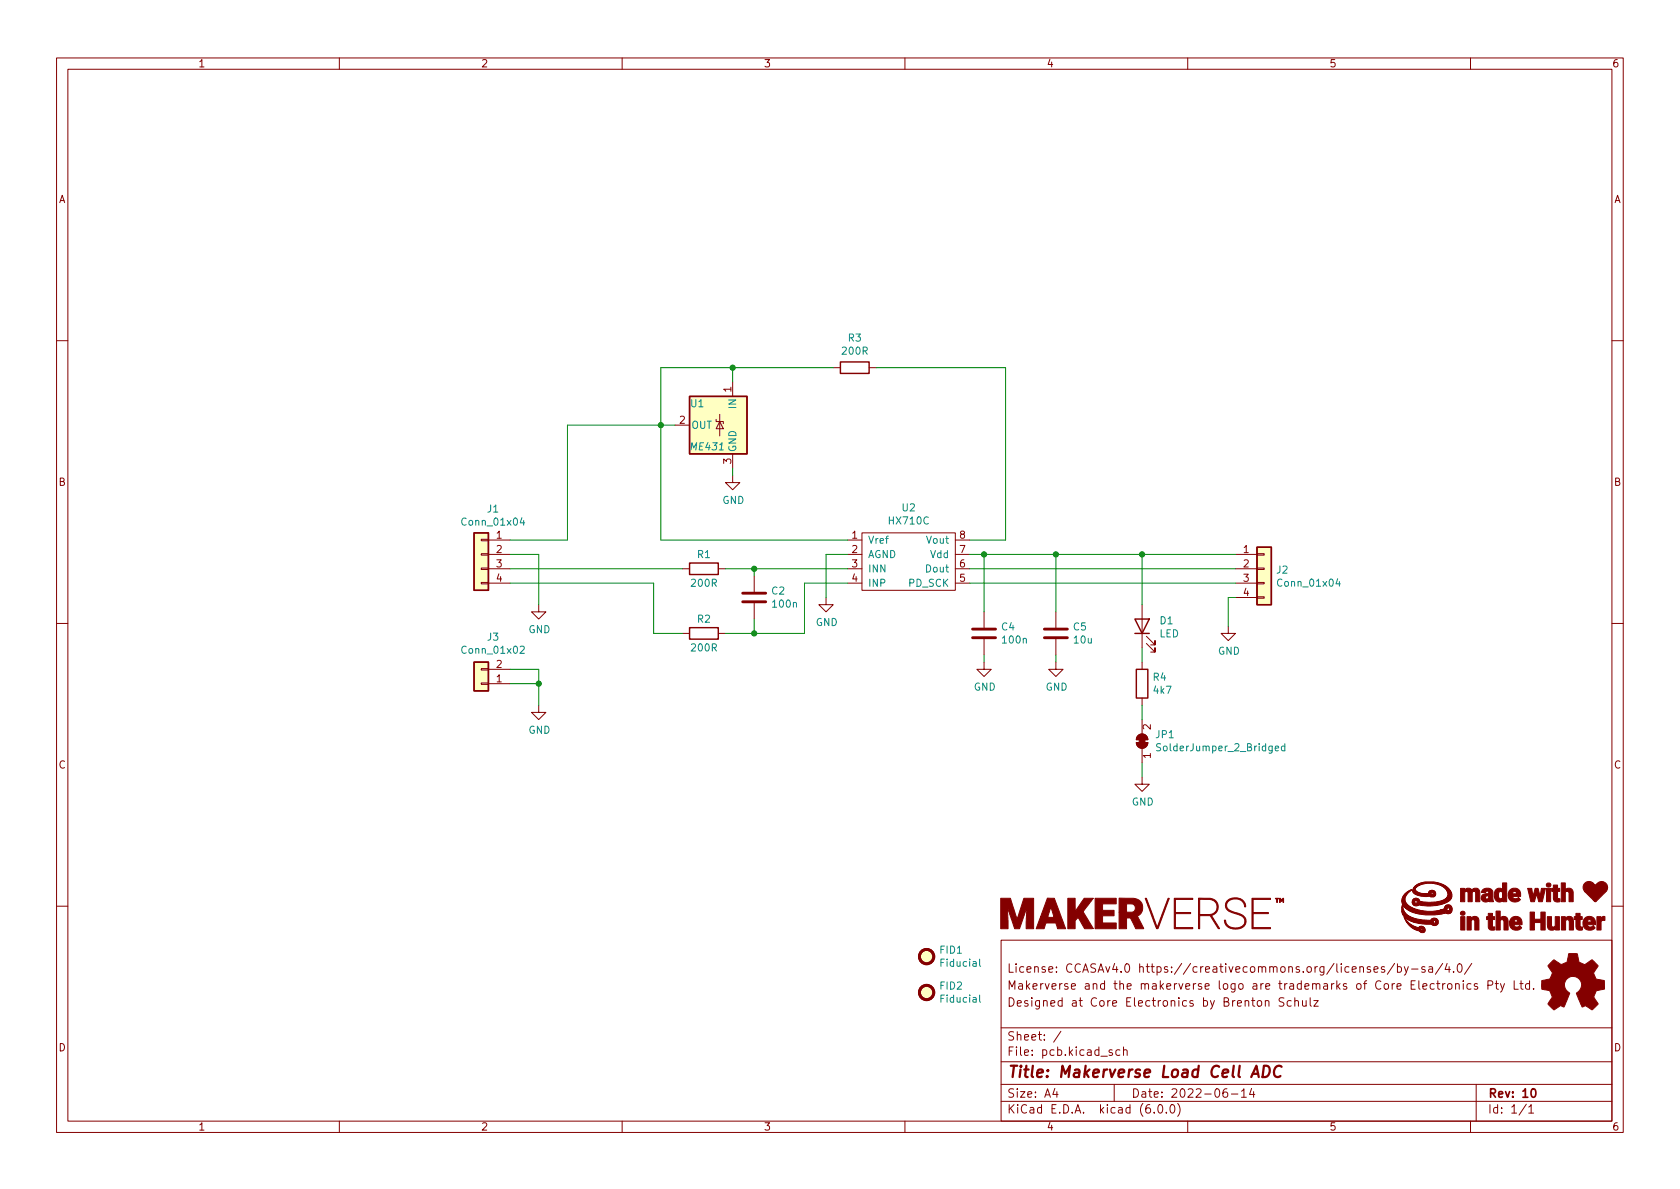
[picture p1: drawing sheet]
<svg xmlns="http://www.w3.org/2000/svg" width="297mm" height="210mm" viewBox="0 0 297 210" stroke-linecap="round" stroke-linejoin="round" font-family="sans-serif">
<g fill="none" stroke="#840000" stroke-width=".18">
<path d="M10 10.2h277v190.1h-277zM12 12.2h273v186.1h-273zM60 10.2v2M110 10.2v2M160 10.2v2M210 10.2v2M260 10.2v2M10 60.2h2M119.4 75.2h2.5M126.6 74.2v.3h1.3v.4M127.3 74.5l.6 1.3h-1.3zM127.3 73.3v3.8"/>
<path d="M129.5 67.6v2.5M147.3 65h1.3M153.7 65h1.2M285 60.2h2M85.1 97.9h1.3v.3h-1.3zM85.1 95.4h1.3v.2h-1.3zM86.4 95.5h3.8M86.4 98h3.8M129.5 84.1v1.2h1.3l-1.3 1.3-1.2-1.3h1.2M129.5 80.3v2.5M149.9 95.5h2.5M149.9 98h2.5"/>
<path d="M152.4 94.2h16.5v10.2h-16.5zM168.9 95.5h2.5M168.9 98h2.5M218.4 98h3.8M222.2 97.9h1.3v.3h-1.3zM10 110.2h2M85.1 118.2h1.3v.3h-1.3zM85.1 103h1.3v.2h-1.3zM85.1 100.5h1.3v.2h-1.3zM86.4 118.4h3.8M86.4 100.6h3.8M86.4 103.1h3.8"/>
<path d="M95.2 106.9v1.3h1.3l-1.3 1.3-1.2-1.3h1.2M120.6 100.6h1.3M120.6 112h1.3M127 100.6h1.3M127 112h1.3M133.3 101.8v2.8M133.3 106.7v2.8M146 105.7v1.2h1.3l-1.3 1.3-1.2-1.3h1.2M149.9 100.6h2.5M149.9 103.1h2.5M168.9 100.6h2.5M168.9 103.1h2.5"/>
<path d="M174 117.1v1.3h1.3l-1.3 1.2-1.3-1.2h1.3M174 108.2v2.8M174 113v2.8M186.7 117.1v1.3h1.3l-1.3 1.2-1.3-1.2h1.3M186.7 108.2v2.8M186.7 113v2.8M201.9 106.9v7.6M201.9 117.1v1.3M202.7 113.8l1.5 1.5v-.8v.8h-.7M202.7 112.5l1.5 1.5v-.7v.7h-.7M217.2 110.7v1.3h1.2l-1.2 1.3-1.3-1.3h1.3M218.4 100.6h3.8"/>
<path d="M218.4 103.1h3.8M218.4 105.7h3.8M222.2 105.5h1.3v.3h-1.3zM222.2 103h1.3v.2h-1.3zM222.2 100.5h1.3v.2h-1.3zM285 110.2h2M85.1 120.8h1.3v.2h-1.3zM86.4 120.9h3.8M95.2 124.7v1.3h1.3l-1.3 1.2-1.2-1.2h1.2M200.9 131.3h2a1.02 1.02 0 0 1-1 1 1.02 1.02 0 0 1-1-1zM201.2 130.1a1.02 1.02 0 0 1 1.1-.2 1.02 1.02 0 0 1 .6 .9h-2zM201.9 137.4v1.3h1.3l-1.3 1.2-1.2-1.2h1.2"/>
<path d="M201.9 123.4v1.3M201.9 127.2v2.6M201.9 132.3v2.6M10 160.2h2M177 166.3h108v32h-108zM223.7 177.1l.2-.2 .4 .1 .1 .9M223.7 176.9v1M227 176.5l-.6-.1-.3 .3 .2 .4 .6 .3v.4l-.2 .1h-.6M228.3 177l-.4-.1-.3 .3v.4l.1 .3h.6M228.9 177.1l.2-.2 .4 .1 .1 .9M228.9 176.4v1.5M230.3 176.9l.1 1h.3l.2-.1"/>
<path d="M230.9 176.9v1M231.6 176.4v1.3l.3 .2M232.3 176.9h.8l-.8 1h.8M242.9 171.4l.7-.1v-.3l-.5-.1-.2 .2 .1 .8h.6M244.8 171l-.4-.1-.2 .2 .1 .3 .5 .1v.4h-.6M246.6 170.4l-1.3 1.9M247.1 171l.4-.1 .3 .3v.4l-.2 .3h-.5M247.1 170.4v1.5M248.3 170.9l.3 1M249 170.9l-.5 1.4-.2 .1M249.6 171.4h1.1M251.9 171l-.3-.1-.2 .2v.3l.5 .1v.4h-.5"/>
<path d="M252.6 171h.6l.1 .9M253.3 171.3l-.5 .1a.29 .29 0 0 0-.2 .2 .29 .29 0 0 0 .2 .3h.5M253.6 174l-.5-.1-.2 .3v.4l.1 .3h.6M254 173.9h.6M254.2 173.4v1.3l.4 .2M255.1 173.9v1M255.1 170.4l-1.3 1.9M255.5 173.9l-.3 .1-.1 .2M255.9 170.4l-.4 1h.9M256.1 174l.3-.1 .3 .3v.4l-.3 .3h-.3l-.2-.3v-.4zM256.2 170.9v1M257 171.8v.1"/>
<path d="M257.4 174.1l.2-.2 .3 .1 .1 .9M257.4 173.9v1M257.9 170.5l.1-.1a.82 .82 0 0 1 .6 .7 .82 .82 0 0 1-.3 .8h-.1a.81 .81 0 0 1-.6-.6 .81 .81 0 0 1 .3-.8zM258.7 173.4v.2M258.7 173.9v1M260.1 174l-.5-.1-.2 .3v.4l.1 .3h.6M260.2 170.4l-1.3 1.9M261.2 174l-.3-.1-.3 .2 .1 .3 .5 .1v.4h-.6M263.1 174.2l.7-.1 .1-.2v-.3l-.3-.2h-.5v1.5M264.4 173.9h.5M264.6 173.4v1.3l.3 .2M265.3 173.9l.4 1"/>
<path d="M266 173.9l-.5 1.4-.2 .1M267.7 173.4v1.5h.7M268.7 173.9h.6M268.9 173.4v1.3l.4 .2M270.4 174l-.4-.1-.3 .3v.4l.2 .3h.5M270.4 173.4v1.5M271.2 174.8v.1M285 160.2h2M60 198.3v2M110 198.3v2M160 198.3v2M177 194.8h108"/>
<path d="M177 191.8h108M177 187.8h108M177 181.8h108M186.5 192.5l-.4 1h1M186.9 193v1M187.6 182.4l-1.3 1.9M196.6 185.7l-.3-.1-.2 .2v.3l.5 .1v.4h-.5M197 191.8v3M198 185.7l-.4-.1-.3 .3v.4l.1 .3h.6M198.6 185.8l.3-.2 .3 .1 .1 .9M198.6 185.1v1.5M204.1 196.7v.1"/>
<path d="M204.9 195.4l.2-.1a.81 .81 0 0 1 .6 .7 .81 .81 0 0 1-.3 .8h-.2a.81 .81 0 0 1-.6-.6 .81 .81 0 0 1 .3-.8zM206.2 196.7v.1M207.1 195.4l.1-.1a.81 .81 0 0 1 .6 .7 .81 .81 0 0 1-.3 .8h-.1a.81 .81 0 0 1-.6-.6 .81 .81 0 0 1 .3-.8zM208.2 195.1a1.72 1.72 0 0 1 0 2.3M210 198.3v2M216.9 192.5a.59 .59 0 0 0-.7 .7v.5l.2 .3h.4l.2-.1 .1-.5-.2-.2-.4-.1-.3 .3M217.7 193.5h1.2M219.5 193l.4-.5v1.5M219.5 194h.9M221.3 192.5l-.4 1h1M221.6 193v1M260 198.3v2"/>
<path d="M261 191.8v6.5M269.9 195.3l-1.3 1.9M270.3 195.8l.4-.5v1.5M270.3 196.8h.9"/>
</g>
<path d="M270.9 192.6l.2-.1a.81 .81 0 0 1 .5 .7 .81 .81 0 0 1-.3 .8h-.1a.81 .81 0 0 1-.6-.6 .81 .81 0 0 1 .3-.8z" fill="none" stroke="#840000" stroke-width=".3"/>
<path d="M221.2 190.5l.9-2 .5 2M221.5 189.9h.9M223.5 188.5h.5a1.08 1.08 0 0 1 .5 1 1.08 1.08 0 0 1-.8 1h-.5zM226.6 188.7a.88 .88 0 0 0-1-.1 .88 .88 0 0 0-.4 1 .69 .69 0 0 0 .4 .8 .69 .69 0 0 0 .8-.1" fill="none" stroke="#840000" stroke-width=".4"/>
<g fill="#ffffc2" stroke="#ffffc2" stroke-width=".18">
<path d="M83.8 117.1h2.6v5.1h-2.6z"/>
<path d="M83.8 94.2h2.6v10.2h-2.6z"/>
<path d="M121.9 70.1h10.2v10.2h-10.2z"/>
<path d="M222.2 96.8h2.6v10.1h-2.6z"/>
<circle cx="163.8" cy="169.2" r="1.27"/>
<circle cx="163.8" cy="175.5" r="1.27"/>
</g>
<path d="M121.9 70.1h10.2v10.2h-10.2zM148.6 64h5.1v2h-5.1zM83.8 94.2h2.6v10.2h-2.6zM121.9 99.6h5.1v2h-5.1zM222.2 96.8h2.6v10.1h-2.6zM83.8 117.1h2.6v5.1h-2.6zM121.9 111h5.1v2h-5.1zM200.7 109.5h2.5l-1.3 2.5zM200.7 112h2.5M200.9 118.4h2v5h-2z" fill="none" stroke="#840000" stroke-width=".25"/>
<path d="M92.3 91.5l-.3 .9h.8M92.6 92v.9M92 114.4l.5-.1 .2 .3-.8 .9h.8M236.5 102.3l-.3 .9h.8M236.8 102.8v.9M205.2 131.6l-.5-.1-.2 .1v.4l.6 .2 .1 .3-.2 .3-.5-.1M225.5 132.4l.6-.2-.1-.2-.3-.1-.2 .2v.6h.5M227.2 132l-.4-.1-.2 .3 .1 .5h.5M227.2 131.5v1.3M173.2 169.6v1.1l.2 .2M173.2 176v1l.2 .2" fill="none" stroke="#008484" stroke-width=".18"/>
<g fill="#840000" stroke="#840000" stroke-width=".18">
<path d="M258.3 162.1h.7v2.4h-.7z"/>
<path d="M273.4 157.1h.8v2.4h-.8z"/>
<path d="M270.5 161.3h.8v1.3h1.1v-1.3h.8v3.2h-.8v-1.4h-1.1v1.4h-.8z"/>
<path d="M282.3 162.1h.7l.1 .3 .2-.3h.5v.7h-.5l-.2 .1v1.6h-.8z"/>
<path d="M263.1 161.5h.8v.6h.4v.5h-.4v1.2l.4 .1-.1 .6h-.7l-.3-.3-.1-1.6h-.3v-.5h.3z"/>
<path d="M274.7 156.5h.7v.6h.4v.5h-.4v1.2v.1h.4v.5l-.5 .1a.6 .6 0 0 1-.6-.6v-1.3h-.4v-.5h.4z"/>
<path d="M278.6 161.5h.8v.6h.4v.5h-.4v1.2l.1 .1h.3v.5l-.8 .1-.3-.4-.1-1.5h-.3v-.5h.3z"/>
<path d="M276 156.1h.8v1.2l.2-.2h.6l.5 .3 .1 2.1h-.8v-1.6l-.2-.3-.4 .2v1.7h-.8z"/>
<path d="M259.4 162.1h.7v.3l.4-.3a.71 .71 0 0 1 .9 .4l.1 2h-.7v-1.7l-.2-.2-.5 .2v1.7h-.7z"/>
<path d="M276.1 162.1h.7v.3l.3-.3 .4-.1 .6 .3 .1 .6v1.6h-.7v-1.6l-.2-.3-.5 .2v1.7h-.7z"/>
<path d="M264.5 161.1h.8v1.2l.3-.2h.4a.65 .65 0 0 1 .6 .6v1.8h-.7v-1.6l-.2-.3-.4 .2v1.7h-.8z"/>
<path d="M273.6 162.1h.7v1.6l.2 .2 .5-.1v-1.7h.7v2.4h-.7v-.3l-.4 .3h-.5a.62 .62 0 0 1-.5-.6z"/>
<path d="M258.2 157.1h.7l.1 .3 .3-.3h.5l.4 .3 .5-.3h.6l.3 .6v1.8h-.7v-1.7l-.2-.2-.4 .2v1.7h-.7v-1.7l-.2-.2-.4 .2v1.7h-.8z"/>
<path d="M265.7 156.1h.7v3.4h-.7v-.3l-.4 .3h-.4l-.5-.3-.2-.6h.7l.3 .3h.4l.1-.2v-.9l-.3-.2-.4 .2-.1 .8h-.7v-.7l.2-.5 .4-.3h.5l.4 .2z"/>
<path d="M267.2 162.4a1.1 1.1 0 0 1 1.2-.3 1.1 1.1 0 0 1 .7 1v.4h-1.5l.4 .4h.4l.3-.2 .3 .4-.4 .3-.8 .1a1.06 1.06 0 0 1-.9-1v-.5h1.5v-.2l-.3-.2-.3 .1-.2 .3h-.7z"/>
<path d="M280.2 162.4a1.3 1.3 0 0 1 1.3-.3l.5 .6 .1 .8-1.5 .1 .4 .3h.4l.3-.2 .3 .4-.5 .3-.8 .1a1.08 1.08 0 0 1-.8-1v-.5h1.5l-.1-.3-.2-.1-.3 .1-.2 .3h-.7z"/>
<path d="M266.9 157.4l.7-.3h.4l.5 .2 .3 .5 .1 .7-1.5 .1 .4 .3h.3l.4-.2 .3 .4-.3 .3-.5 .1h-.5l-.5-.3-.3-.4v-.7h1.4v-.2l-.1-.2-.3-.1-.3 .5h-.7z"/>
<path d="M262.1 157.4l.7-.3h.5l.4 .2 .3 .4 .1 1.8h-.8l-.1-.2-.2 .2h-.4l-.6-.3-.1-.4 1.1 .2 .2-.2v-.4h-.3l-.2 .2-.1 .2h-.7l.1-.4 .2-.2 1-.2v-.3l-.2-.1h-.2l-.1 .2h-.7z"/>
<path d="M270.1 157.1h.7l.2 1.4 .4-1.4h.5l.4 1.4 .2-1.4h.8l-.6 2.4h-.6l-.4-1.4-.4 1.4h-.6z"/>
<path d="M280.1 156.3l.7-.4 .6 .1 .6 .5h.2l.3-.4a1.07 1.07 0 0 1 1.6 .4l.2 .5-.2 .5-1.9 1.9-.2 .1-2-2.1-.1-.7z"/>
<path d="M248.3 162.2l.5 .7 .9 .8 1.1 .4 .5-.3 .5 .2 .2 .3-.1 .5-.5 .1-.4-.3-.8-.2h1l.3 .2 .1-.3-.2-.1-.2 .2h-1.1l-.6-.4-.8-.9z"/>
<path d="M250.2 156.7l.5-.4 1.1-.3h1.7l.8 .1 1.2 .5 .8 .6 .4 .8v.6l-.3 .5-.4 .4-1.4 .5-1.6 .2-2.1-.2-.4 .2h-.4l-.2-.2-.2-.4 .8 .1 .1-.3-.4-.1-.1 .3h-.4l.1-.4 .3-.3h.5l.3 .1 .1 .4 .6 .1h2.3l1.1-.2 .6-.3 .3-.4 .1-.3-.2-.8-.8-.8-1.5-.5h-1.3l-.8 .2-.8 .3-.4 .4 .1 .3 .6 .5 1 .2 .6-.1 .2-.3 .2-.2h.6l.3 .3v.6l-.3 .2-2.7-.2-.6-.3h2.8l.3 .1 .1-.2-.3-.1-.1 .2h-2.8l-.4-.5 .1-.5z"/>
<path d="M248.3 158.1l.8-.6 .5-.2-1 1-.1 .3-.1 .7 .2 .5 .4 .3 1.2 .7 2.1 .4h1.1l1.2-.3h1.3l.3 .2 .1-.2-.1-.4-.3 .1-.1 .3h-1.1l.6-.2 .3-.6 .5-.1 .4 .1 .2 .3v.7l-.2 .3-.3 .2-.6-.2-.8 .3-1.1 .1-2.1-.1-2-.4-1-.6-.5-.7v.7l.2 .5 .3 .5 .6 .3 .9 .4 1.3 .3 1.6 .1 .2-.3 .5-.1 .5 .2 .1 .6-.2 .4-.6 .1-.4-.3h-1.6l-1.5-.3h3.4l.3 .1 .2-.2-.2-.2h-.3v.3h-3.5l-.4-.2-1.2-.7-.5-1v-.8l.2-.4-.1-.9z"/>
<path d="M225.5 158.8h.6v.1h-.2v.7h-.2v-.7h-.2z"/>
<path d="M193.6 158.8h3.8v1h-2.5v1.2h2.1v.9h-2.1v1.3h2.5v1h-3.8z"/>
<path d="M207.6 158.8h3.3v.2h-3.1v2.4h2.7v.2h-2.7v2.4h3.1v.2h-3.3z"/>
<path d="M221.4 158.8h3.2v.2h-3v2.4h2.7v.2h-2.7v2.4h3v.2h-3.2z"/>
<path d="M226.2 158.8l.4 .4 .3-.4v.8h-.1v-.6l-.2 .4-.2-.4v.6h-.2z"/>
<path d="M188.8 158.8h1.3v2.4l1.6-2.4h1.6l-1.8 2.4 1.8 3h-1.5l-1.2-2-.5 .6v1.4h-1.3z"/>
<path d="M197.9 158.8h2.5a1.65 1.65 0 0 1 1.6 1.3 1.65 1.65 0 0 1-.9 1.9l1.1 2.2h-1.4l-.9-1.9h-.7v1.9h-1.3v-2.9h2.3a.75 .75 0 0 0 .5-.8 .75 .75 0 0 0-.6-.7h-.9v1.5h-1.3z"/>
<path d="M202.5 158.8h.2l1.9 5.2 1.9-5.2h.2l-2 5.4a.25 .25 0 0 1-.2 0 .25 .25 0 0 1-.1-.3z"/>
<path d="M211.9 158.8l2.2 .1a1.51 1.51 0 0 1 1.3 1.4 1.51 1.51 0 0 1-1.2 1.5l1.4 2.4h-.2l-1.4-2.3h-1.9v2.3h-.2v-2.5h2a1.34 1.34 0 0 0 1.3-1.3 1.34 1.34 0 0 0-1.3-1.4h-1.8v2.7h-.2z"/>
<path d="M185.2 158.8h1.2l2 5.4h-1.4l-.3-1h-1.8l-.3 1h-1.4l.8-2h2.4l-.6-1.8-.6 1.8h-1.2z"/>
<path d="M176.9 158.8h1.7l1.2 3.7 1.2-3.7h1.8v5.4h-1.4l.2-3.7-1.3 3.7h-.9l-1.3-3.8 .1 3.8h-1.3z"/>
<path d="M216.9 159.4a2.08 2.08 0 0 1 3.3 .5v.5h-.1a1.68 1.68 0 0 0-1.5-1.4 1.68 1.68 0 0 0-1.7 .9 1.18 1.18 0 0 0 1.1 1.3l.5 .2a1.73 1.73 0 0 1 1.8 1.7 1.86 1.86 0 0 1-2.5 1.1h-.2a1.49 1.49 0 0 1-1.1-1.5h.2a1.69 1.69 0 0 0 2.3 1.3 1.15 1.15 0 0 0 1.1-1.2 1.15 1.15 0 0 0-1.1-1.1l-1-.3a1.29 1.29 0 0 1-1.1-2z"/>
<path d="M201.4 130.6h1v1h-1z"/>
<path d="M200.9 131.3h2a1.02 1.02 0 0 1-1 1 1.02 1.02 0 0 1-1-1z"/>
<path d="M201.2 130.1a1.02 1.02 0 0 1 1.1-.2 1.02 1.02 0 0 1 .6 .9h-2z"/>
<path d="M274.2 170.2l.6-.5 .8 .6a.62 .62 0 0 0 1.1 0l.2-.1a1.62 1.62 0 0 0 .4-1.3l.1-.3 1.5 .1 .1 .7a.74 .74 0 0 0 .7 1l.5 .2 1.3-.9 1 1.1-.4 .6a.75 .75 0 0 0-.1 1.2l.2 .5 1.5 .3v1.5l-1.4 .3-.1 .1a1.23 1.23 0 0 0-.3 1.2l.7 1-.1 .2-1 .9-.8-.6a.54 .54 0 0 0-.9 .1l-1.1-2.4a2.33 2.33 0 0 0 .9-1.9 1.54 1.54 0 0 0-2.5-.7 1.54 1.54 0 0 0 .4 2.5l-1 2.5a.69 .69 0 0 0-1.1 .1l-.6 .4-1.1-1.1 .8-1.2-.3-.5a.71 .71 0 0 0-.9-.7l-.7-.2v-1.5l.4-.1a1.11 1.11 0 0 0 1.3-.7 .72 .72 0 0 0-.2-1.2l-.4-.6z"/>
<circle cx="258.6" cy="161.5" r=".38"/>
<circle cx="273.8" cy="156.4" r=".4"/>
</g>
<g fill="none" stroke="#840000" stroke-width=".51">
<path d="M131.3 106.4h4.1M131.3 104.9h4.1M172 112.8h4M172 111.2h4M184.7 112.8h4M184.7 111.2h4"/>
<circle cx="163.8" cy="169.2" r="1.27"/>
<circle cx="163.8" cy="175.5" r="1.27"/>
</g>
<g fill="none" stroke="#008400" stroke-width=".18">
<path d="M119.4 75.2h-19.1v20.3h-10.1M129.5 65v2.6M147.3 65h-30.5v30.5h33.1M154.9 65h22.9v30.5h-6.4M90.2 98h5v8.9M129.5 82.8v1.3M149.9 98h-3.9v7.7M171.4 98h47M174 98v10.2M186.7 98v10.2M201.9 98v8.9M90.2 100.6h30.4"/>
<path d="M90.2 118.4h5v6.3M90.2 103.1h25.4v8.9h5M128.3 100.6h21.6M133.3 100.6v1.2M133.3 109.5v2.5M149.9 103.1h-7.7v8.9h-13.9M171.4 100.6h47M171.4 103.1h47M174 115.8v1.3M186.7 115.8v1.3M201.9 114.5v2.6M218.4 105.7h-1.2v5"/>
<path d="M90.2 120.9h5M201.9 124.7v2.5M201.9 134.9v2.5"/>
</g>
<g fill="#008400" stroke="#008400" stroke-width=".18">
<circle cx="133.3" cy="100.6" r=".46"/>
<circle cx="95.2" cy="120.9" r=".46"/>
<circle cx="133.3" cy="112" r=".46"/>
<circle cx="174" cy="98" r=".46"/>
<circle cx="129.5" cy="65" r=".46"/>
<circle cx="116.8" cy="75.2" r=".46"/>
<circle cx="186.7" cy="98" r=".46"/>
<circle cx="201.9" cy="98" r=".46"/>
</g>
<text font-size="2.8" fill="#840000" x="178" y="190.6">Title: Makerverse Load Cell ADC</text>
<g font-size="2.1" fill="#840000">
<text x="178" y="172">License: CCASAv4.0 https://creativecommons.org/licenses/by-sa/4.0/</text>
<text x="178" y="178">Designed at Core Electronics by Brenton Schulz</text>
<text x="178" y="175">Makerverse and the makerverse logo are trademarks of Core Electronics Pty Ltd.</text>
<text x="178" y="184">Sheet: /</text>
<text x="178" y="186.7">File: pcb.kicad_sch</text>
<text x="178" y="196.9">KiCad E.D.A. kicad (6.0.0)</text>
<text x="178" y="194.1">Size: A4</text>
<text x="200" y="194.1">Date: 2022-06-14</text>
<text x="263" y="194.1">Rev: 10</text>
<text x="263" y="196.9">Id: 1/1</text>
</g>
<g font-size="1.8" fill="#840000">
<text x="35" y="11.9">1</text>
<text x="85" y="11.9">2</text>
<text x="135" y="11.9">3</text>
<text x="185" y="11.9">4</text>
<text x="235" y="11.9">5</text>
<text x="285" y="11.9">6</text>
<text x="10.3" y="35.9">A</text>
<text x="285.3" y="35.9">A</text>
<text x="129.3" y="69.3" transform="rotate(-90 129.3 69.3)">1</text>
<text x="120.2" y="74.9">2</text>
<text x="129.3" y="82" transform="rotate(-90 129.3 82)">3</text>
<text x="10.3" y="85.9">B</text>
<text x="285.3" y="85.9">B</text>
<text x="87.8" y="95.2">1</text>
<text x="150.6" y="95.2">1</text>
<text x="169.7" y="95.2">8</text>
<text x="87.8" y="97.8">2</text>
<text x="87.8" y="100.3">3</text>
<text x="150.6" y="97.8">2</text>
<text x="150.6" y="100.3">3</text>
<text x="169.7" y="100.3">6</text>
<text x="169.7" y="97.8">7</text>
<text x="219.9" y="97.8">1</text>
<text x="219.9" y="100.3">2</text>
<text x="87.8" y="102.9">4</text>
<text x="150.6" y="102.9">4</text>
<text x="169.7" y="102.9">5</text>
<text x="219.9" y="102.9">3</text>
<text x="219.9" y="105.4">4</text>
<text x="87.8" y="118.1">2</text>
<text x="87.8" y="120.6">1</text>
<text x="203.5" y="129" transform="rotate(-90 203.5 129)">2</text>
<text x="10.3" y="135.9">C</text>
<text x="203.5" y="134.1" transform="rotate(-90 203.5 134.1)">1</text>
<text x="285.3" y="135.9">C</text>
<text x="10.3" y="185.9">D</text>
<text x="285.3" y="185.9">D</text>
<text x="35" y="199.9">1</text>
<text x="85" y="199.9">2</text>
<text x="135" y="199.9">3</text>
<text x="185" y="199.9">4</text>
<text x="235" y="199.9">5</text>
<text x="285" y="199.9">6</text>
</g>
<g font-size="1.8" fill="#008484">
<text x="149" y="62.7">200R</text>
<text x="150" y="60.4">R3</text>
<text x="122.1" y="72">U1</text>
<text x="122.2" y="75.8">OUT</text>
<text x="130.2" y="72.1" transform="rotate(-90 130.2 72.1)">IN</text>
<text x="122.3" y="79.6">ME431</text>
<text x="130.2" y="80" transform="rotate(-90 130.2 80)">GND</text>
<text x="127.7" y="89.1">GND</text>
<text x="82" y="92.9">Conn_01x04</text>
<text x="86.2" y="90.6">J1</text>
<text x="157.3" y="92.7">HX710C</text>
<text x="159.5" y="90.4">U2</text>
<text x="123.3" y="98.7">R1</text>
<text x="153.4" y="96.1">Vref</text>
<text x="153.4" y="98.7">AGND</text>
<text x="153.4" y="101.2">INN</text>
<text x="163.9" y="101.2">Dout</text>
<text x="164" y="96.1">Vout</text>
<text x="164.6" y="98.7">Vdd</text>
<text x="225.7" y="101.4">J2</text>
<text x="122.3" y="103.8">200R</text>
<text x="136.5" y="105.1">C2</text>
<text x="136.7" y="107.4">100n</text>
<text x="153.4" y="103.8">INP</text>
<text x="160.7" y="103.8">PD_SCK</text>
<text x="226.2" y="103.7">Conn_01x04</text>
<text x="86.2" y="113.3">J3</text>
<text x="93.4" y="112">GND</text>
<text x="123.3" y="110.1">R2</text>
<text x="144.2" y="110.7">GND</text>
<text x="177.1" y="111.5">C4</text>
<text x="177.4" y="113.8">100n</text>
<text x="189.8" y="111.5">C5</text>
<text x="190" y="113.8">10u</text>
<text x="205" y="112.7">LED</text>
<text x="205.1" y="110.4">D1</text>
<text x="82" y="115.6">Conn_01x02</text>
<text x="122.3" y="115.2">200R</text>
<text x="215.3" y="115.8">GND</text>
<text x="172.2" y="122.1">GND</text>
<text x="184.9" y="122.1">GND</text>
<text x="203.9" y="120.4">R4</text>
<text x="204" y="122.7">4k7</text>
<text x="93.4" y="129.7">GND</text>
<text x="204.4" y="130.5">JP1</text>
<text x="205.1" y="132.8">SolderJumper_2_Bridged</text>
<text x="200.1" y="142.4">GND</text>
<text x="166.2" y="168.6">FID1</text>
<text x="166.5" y="170.9">Fiducial</text>
<text x="166.2" y="175">FID2</text>
<text x="166.5" y="177.3">Fiducial</text>
</g>
</svg>
